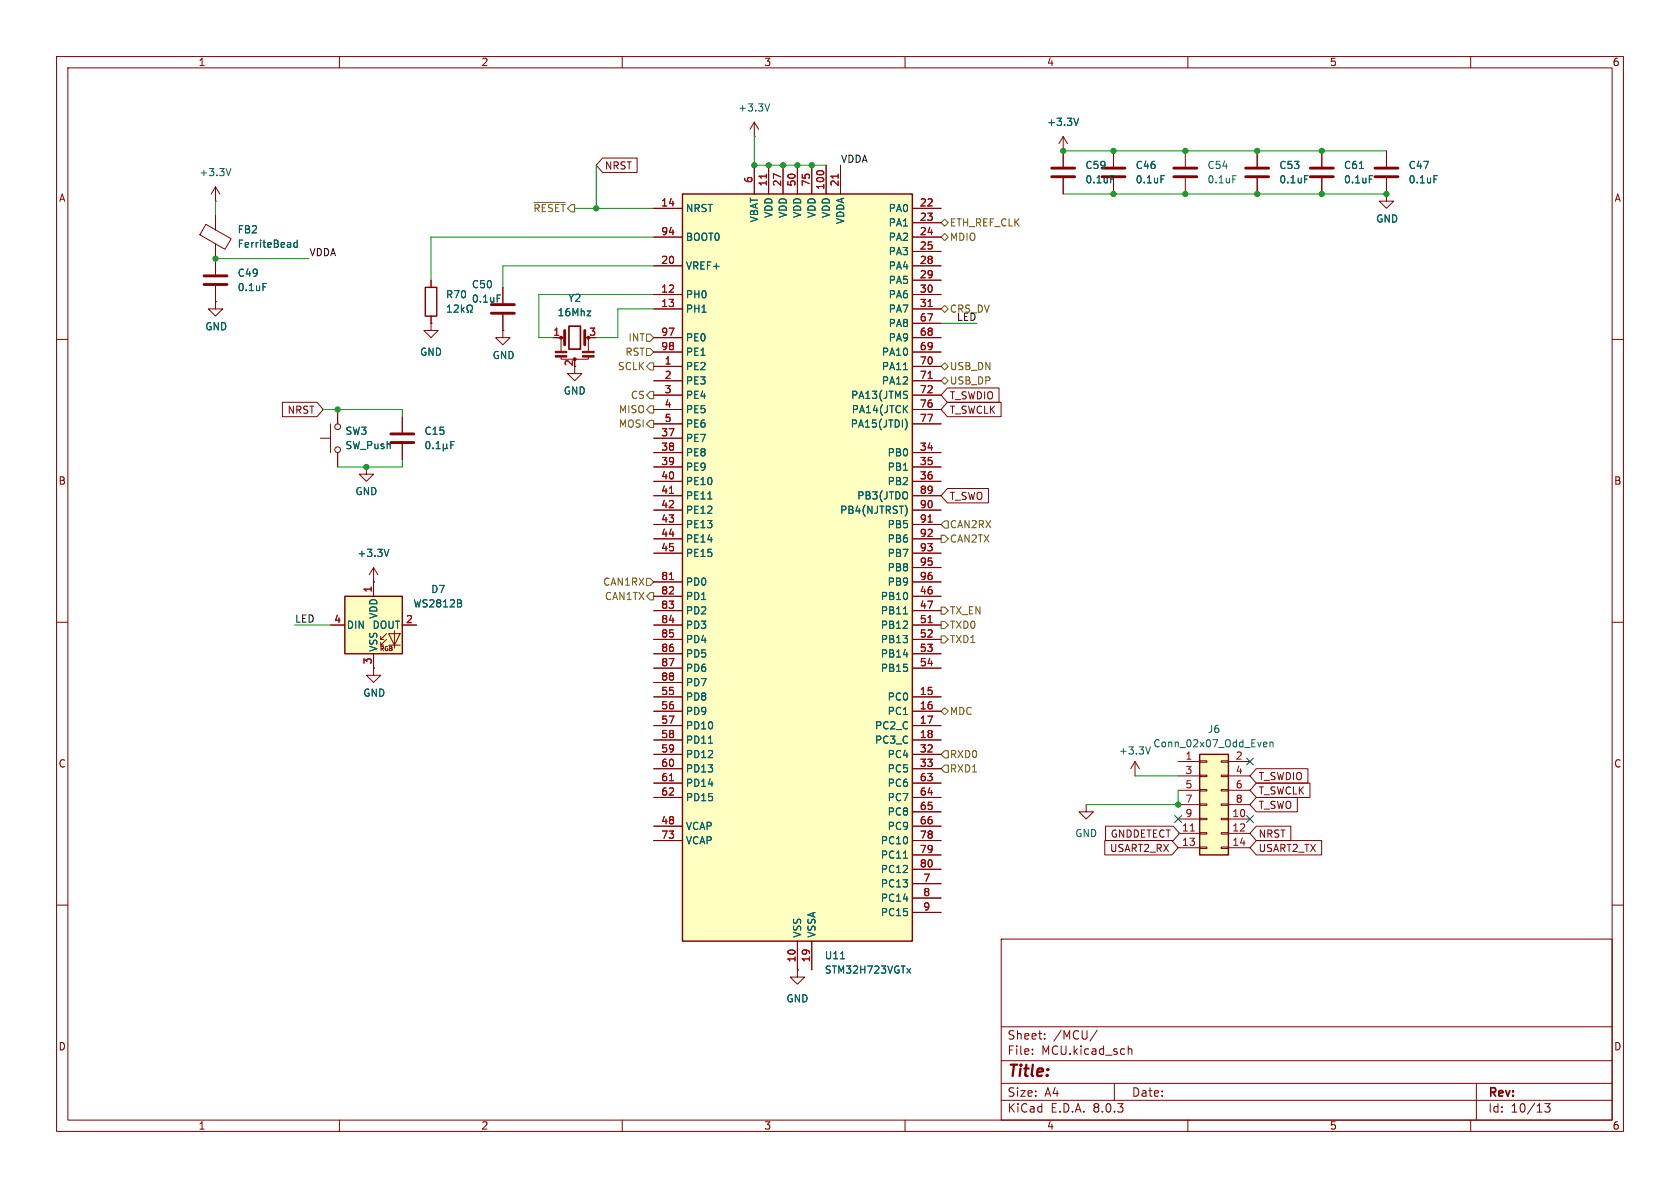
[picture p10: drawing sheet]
<svg xmlns="http://www.w3.org/2000/svg" width="297mm" height="210mm" viewBox="0 0 297 210" stroke-linecap="round" stroke-linejoin="round" font-family="sans-serif">
<g fill="none" stroke="#840000" stroke-width=".18">
<path d="M10 10h277v190h-277zM12 12h273v186h-273zM60 10v2M110 10v2M160 10v2M210 10v2M260 10v2M10 60h2M88.9 50.8v2.8M88.9 55.6v2.8M285 60h2M10 110h2"/>
<path d="M66 118.1v1.3h1.3l-1.3 1.3-1.2-1.3h1.2M66 118.1h.1M285 110h2M10 160h2M285 160h2M177 166h108v32h-108zM60 198v2M110 198v2M160 198v2M177 194.5h108M177 191.5h108M177 187.5h108"/>
<path d="M177 181.5h108M182.5 186.3v.1M182.5 185.5v.1M184.7 183.6v.1M184.7 182.8v.1M194 182.1l-1.3 2M197 191.5v3M199.5 184.9v1.5M199.5 185.5l.2-.1 .3 .1 .1 .9M210 198v2M260 198v2M261 191.5v6.5"/>
<path d="M273.1 195.1h.9l-.5 .6 .5 .1v.7l-.3 .1h-.4l-.2-.1"/>
</g>
<path d="M86.9 55.4h4M86.9 53.8h4" fill="none" stroke="#840000" stroke-width=".51"/>
<path d="M87.9 52.1h.6" fill="none" stroke="#006464" stroke-width=".18"/>
<path d="M61 105.4h10.1v10.2h-10.1z" fill="#ffffc2"/>
<g fill="none" stroke="#840000" stroke-width=".18">
<path d="M133.3 24.1h.1M133.3 21.6l-.7 1.3M133.3 21.6v2.5M133.3 21.6l.8 1.3M209.5 26.7v2.8M209.5 31.5v2.8M222.2 26.7v2.8M222.2 31.5v2.8M76.2 57.2v1.2h1.3l-1.3 1.3-1.3-1.3h1.3M76.2 57.2h.1M88.9 58.4v1.3h1.3l-1.3 1.3-1.3-1.3h1.3M88.9 58.4h.1"/>
<path d="M97.8 59.7h1.9M99.2 59.7v2.4M103.5 59.7h.6M104 59.7v2.5M71.1 73.7v2.8M71.1 78.5v2.8M99.2 63v.5h4.8v-.5M101.6 64.8v1.2h1.3l-1.3 1.3-1.3-1.3h1.3M64.8 82.6v1.2h1.2l-1.2 1.3-1.3-1.3h1.3M64.8 82.6h.1M58.4 110.5h2.6M66 102.9v2.5"/>
<path d="M66 115.6v2.5M67.3 114h.5M67.3 113h.5M68.3 113l-1 1v-.5M68.3 112l-1 1v-.5M68.7 112h2l-1 2zM68.7 114h2M69.7 111.5v3.1M71.1 110.5h2.6M141 171.5v1.2h1.2l-1.2 1.3-1.3-1.3h1.3M141 171.5h.1"/>
</g>
<path d="M61 105.4h10.1v10.2h-10.1z" fill="none" stroke="#840000" stroke-width=".25"/>
<g fill="none" stroke="#006464" stroke-width=".18">
<path d="M136.1 18.4l-.5 1.2M217.9 31.1h.7M230.6 31.1h.7M103.8 55h.6l-.6 .8h.6M75.4 78.2l.2-.2a.68 .68 0 0 1 .4 .7 .68 .68 0 0 1-.4 .6l-.2-.1-.1-.4zM76.6 79.2v.1M77.1 79.3h.7M77.1 78.4l.4-.4v1.3M78.4 79.1l.1 .2h.3l.2-.2M78.4 78.5v1.2M79 79.1l.2 .2M79 78.5v.6"/>
<path d="M79.7 78.7h.4M80.3 78h-.6v1.3M81.5 106.7l.1 .2-.1 .3M81.5 106.1v.4"/>
</g>
<path d="M207.5 31.2h4.1M207.5 29.7h4.1M220.2 31.2h4.1M220.2 29.7h4.1M99.8 58.4v2.6M103.4 58.4v2.6M69.1 78.2h4.1M69.1 76.7h4.1" fill="none" stroke="#840000" stroke-width=".51"/>
<g fill="#840000" stroke="#840000" stroke-width=".18">
<path d="M98.2 62.9h2v.2h-2z"/>
<path d="M98.2 62.1h2v.3h-2z"/>
<path d="M103 62.9h2v.2h-2z"/>
<path d="M103 62.1h2v.3h-2z"/>
<circle cx="99.2" cy="59.7" r=".25"/>
<circle cx="101.6" cy="63.5" r=".25"/>
</g>
<path d="M100.6 57.7h2v4h-2z" fill="none" stroke="#840000" stroke-width=".3"/>
<path d="M120.6 34.3h40.7v132.1h-40.7z" fill="#ffffc2"/>
<path d="M120.6 34.3h40.7v132.1h-40.7z" fill="none" stroke="#840000" stroke-width=".25"/>
<g fill="none" stroke="#840000" stroke-width=".18">
<path d="M36.4 39.6l4.5 2.6-1.1 1.9-4.5-2.6zM38.1 38.1v2.5M115.6 36.8h5M133.3 29.2v5.1M135.9 29.2v5.1M138.4 29.2v5.1M141 29.2v5.1M143.5 29.2v5.1M146 29.2v5.1M148.6 29.2v5.1M161.3 36.8h5.1M161.3 39.4h5.1"/>
<path d="M188 26.7h.1M188 24.1l-.8 1.3M188 24.1v5.4M188 31.5v2.8M188 24.1l.7 1.3M196.8 26.7v2.8M196.8 31.5v2.8M38.1 43.1v2.6M115.6 52.1h5M115.6 54.6h5M115.6 47h5M115.6 41.9h5"/>
<path d="M115.6 59.7h5M161.3 52.1h5.1M161.3 54.6h5.1M161.3 47h5.1M161.3 41.9h5.1M161.3 44.5h5.1M161.3 49.5h5.1M161.3 57.2h5.1M161.3 59.7h5.1M56.6 77.5h1.8M58.4 74.9v5.1M59.7 72.4v2.5"/>
<path d="M115.6 64.8h5M115.6 67.3h5M115.6 69.9h5M115.6 77.5h5M115.6 72.4h5M115.6 74.9h5M115.6 62.2h5M161.3 64.8h5.1M161.3 67.3h5.1M161.3 69.9h5.1M161.3 72.4h5.1M161.3 74.9h5.1"/>
<path d="M161.3 62.2h5.1M59.7 80v2.6M115.6 80h5M115.6 82.6h5M115.6 85.1h5M115.6 87.6h5M115.6 90.2h5M115.6 92.7h5M115.6 95.3h5M115.6 97.8h5M161.3 80h5.1M161.3 82.6h5.1"/>
<path d="M161.3 85.1h5.1M161.3 87.6h5.1M161.3 90.2h5.1M161.3 92.7h5.1M161.3 95.3h5.1M161.3 97.8h5.1M115.6 105.4h5M115.6 108h5M115.6 110.5h5M115.6 113h5M115.6 115.6h5M115.6 118.1h5"/>
<path d="M115.6 102.9h5M161.3 105.4h5.1M161.3 108h5.1M161.3 110.5h5.1M161.3 113h5.1M161.3 115.6h5.1M161.3 118.1h5.1M161.3 102.9h5.1M161.3 100.3h5.1M115.6 123.2h5M115.6 125.7h5M115.6 128.3h5"/>
<path d="M115.6 130.8h5M115.6 133.4h5M115.6 135.9h5M115.6 138.4h5M115.6 120.7h5M161.3 123.2h5.1M161.3 125.7h5.1M161.3 128.3h5.1M161.3 130.8h5.1M161.3 133.4h5.1M161.3 135.9h5.1M161.3 138.4h5.1"/>
<path d="M200.7 137.2h.1M200.7 134.6l-.8 1.3M200.7 134.6v2.6M200.7 134.6l.7 1.3M115.6 146.1h5M115.6 141h5M115.6 148.6h5M161.3 146.1h5.1M161.3 141h5.1M161.3 143.5h5.1M161.3 156.2h5.1M161.3 148.6h5.1"/>
<path d="M161.3 151.1h5.1M161.3 158.8h5.1M161.3 153.7h5.1M141 166.4v5.1M143.5 166.4v5.1M161.3 161.3h5.1"/>
<circle cx="59.7" cy="75.4" r=".51"/>
<circle cx="59.7" cy="79.5" r=".51"/>
</g>
<path d="M135.5 30.8v.7M148.2 30.8v.7M164.1 54.2h.7M164.1 66.9h.7M118.4 87.2h.7M164.1 92.3h.7M118.4 102.5h.7M164.1 110.1h.7M118.4 138h.7" fill="none" stroke="#a90000" stroke-width=".18"/>
<g fill="none" stroke="#006464" stroke-width=".18">
<path d="M190.7 20.9l-.4 1.3M196.4 31.1h.6M205.2 31.1h.7M52.5 42.4v1.3M52.5 42.9h-.3l-.3 .2 .2 .5h.4M159.7 65.3h.7M159.9 72.2l.5 .8M160.1 74.1a1.47 1.47 0 0 1-.1 1.9M160.3 69.2h.1M160.4 69.9v.4M160.4 71.7l-.7 .7M125.1 88.2h.8"/>
<path d="M160.2 89.5l.2 .6-.2 .9M159.7 108.5h.7M125.2 131.4h.8M203.4 132l-.4 1.3M159.7 151.7h.7M148.6 169.5h.7M160.3 171.2l.7 .8M161 171.2l-.7 .8"/>
</g>
<path d="M185.9 31.2h4.1M185.9 29.7h4.1M194.8 31.2h4.1M194.8 29.7h4.1" fill="none" stroke="#840000" stroke-width=".51"/>
<path d="M212.1 133.4h5.1v17.7h-5.1z" fill="#ffffc2"/>
<g fill="none" stroke="#840000" stroke-width=".18">
<path d="M38.1 35.6h.1M38.1 33l-.8 1.3M38.1 33v2.6M38.1 38.1v2.5M38.1 33l.8 1.3M106.5 27.9h6.1v2.6h-6.1l-1.1-1.3zM115.6 36.8h5M133.3 29.2v5.1M135.9 29.2v5.1M138.4 29.2v5.1M141 29.2v5.1M143.5 29.2v5.1"/>
<path d="M146 29.2v5.1M148.6 29.2v5.1M161.3 36.8h5.1M161.3 39.4h5.1M188 26.7h.1M188 26.7v2.8M188 31.5v2.8M196.8 26.7v2.8M196.8 31.5v2.8M222.2 26.7v2.8M222.2 31.5v2.8M233.7 26.7v2.8"/>
<path d="M233.7 31.5v2.8M245.1 34.3v1.3h1.3l-1.3 1.2-1.3-1.2h1.3M245.1 34.3h.1M245.1 26.7v2.8M245.1 31.5v2.8M38.1 53.3v1.3h1.3l-1.3 1.3-1.3-1.3h1.3M38.1 53.3h.1M38.1 43.2v5.3M38.1 50.5v2.8M76.2 57.2h.1M76.2 49.5v1.3M76.2 55.9v1.3"/>
<path d="M88.9 58.4h.1M88.9 50.8v2.8M88.9 55.6v2.8M97.8 59.7h1.3M115.6 59.7h5M115.6 52.1h5M115.6 54.6h5M115.6 47h5M115.6 41.9h5M161.3 59.7h5.1M161.3 52.1h5.1M161.3 54.6h5.1"/>
<path d="M161.3 47h5.1M161.3 41.9h5.1M161.3 44.5h5.1M161.3 49.5h5.1M161.3 57.2h5.1M49.9 71.1h6.1l1.1 1.3-1.1 1.3h-6.1zM59.7 72.4v2.5M71.1 73.7v2.8M71.1 78.5v2.8M115.6 64.8h5M115.6 67.3h5M115.6 69.9h5"/>
<path d="M115.6 77.5h5M115.6 72.4h5M115.6 74.9h5M115.6 62.2h5M161.3 64.8h5.1M161.3 67.3h5.1M161.3 69.9h5.1M161.3 72.4h5.1M161.3 74.9h5.1M161.3 62.2h5.1M167.5 68.6h9.1v2.5h-9.1l-1.1-1.2zM167.5 71.1h9.5v2.6h-9.5l-1.1-1.3z"/>
<path d="M59.7 80v2.6M64.8 82.6h.1M115.6 80h5M115.6 82.6h5M115.6 85.1h5M115.6 87.6h5M115.6 90.2h5M115.6 92.7h5M115.6 95.3h5M115.6 97.8h5M161.3 80h5.1M161.3 82.6h5.1"/>
<path d="M161.3 85.1h5.1M161.3 87.6h5.1M161.3 90.2h5.1M161.3 92.7h5.1M161.3 95.3h5.1M161.3 97.8h5.1M167.5 86.4h7.2v2.5h-7.2l-1.1-1.3zM58.4 110.5h2.6M66 102.9h.1M66 118.1h.1M66 100.3l-.7 1.3M66 100.3v5.1"/>
<path d="M66 115.6v2.5M66 100.3l.8 1.3M71.1 110.5h2.6M115.6 105.4h5M115.6 108h5M115.6 110.5h5M115.6 113h5M115.6 115.6h5M115.6 118.1h5M115.6 102.9h5M161.3 105.4h5.1M161.3 108h5.1"/>
<path d="M161.3 110.5h5.1M161.3 113h5.1M161.3 115.6h5.1M161.3 118.1h5.1M161.3 102.9h5.1M161.3 100.3h5.1M115.6 123.2h5M115.6 125.7h5M115.6 128.3h5M115.6 130.8h5M115.6 133.4h5M115.6 135.9h5"/>
<path d="M115.6 138.4h5M115.6 120.7h5M161.3 123.2h5.1M161.3 125.7h5.1M161.3 128.3h5.1M161.3 130.8h5.1M161.3 133.4h5.1M161.3 135.9h5.1M161.3 138.4h5.1M208.3 134.6h3.8M208.3 137.2h3.8M208.3 139.7h3.8"/>
<path d="M212.1 139.6h1.3v.2h-1.3zM212.1 137h1.3v.3h-1.3zM212.1 134.5h1.3v.2h-1.3zM215.9 139.6h1.3v.2h-1.3zM215.9 137h1.3v.3h-1.3zM215.9 134.5h1.3v.2h-1.3zM217.2 134.6h3.8M217.2 137.2h3.8M217.2 139.7h3.8M222.1 138.4h9.5v2.6h-9.5l-1.1-1.3zM222.1 135.9h9.1v2.5h-9.1l-1.1-1.2zM115.6 146.1h5"/>
<path d="M115.6 141h5M115.6 148.6h5M161.3 146.1h5.1M161.3 141h5.1M161.3 143.5h5.1M161.3 156.2h5.1M161.3 148.6h5.1M161.3 151.1h5.1M161.3 158.8h5.1M161.3 153.7h5.1M192 142.2v1.3h1.3l-1.3 1.3-1.2-1.3h1.2M192 142.2h.1"/>
<path d="M195.3 148.6h11.9l1.1 1.3-1.1 1.2h-11.9zM195.4 146h12l1.1 1.3-1.1 1.3h-12zM208.3 144.8h3.8M208.3 147.3h3.8M208.3 149.9h3.8M208.3 142.2h3.8M212.1 149.7h1.3v.3h-1.3zM212.1 147.2h1.3v.2h-1.3zM212.1 144.7h1.3v.2h-1.3zM212.1 142.1h1.3v.3h-1.3zM215.9 149.7h1.3v.3h-1.3zM215.9 147.2h1.3v.2h-1.3z"/>
<path d="M215.9 144.7h1.3v.2h-1.3zM215.9 142.1h1.3v.3h-1.3zM217.2 144.8h3.8M217.2 147.3h3.8M217.2 149.9h3.8M217.2 142.2h3.8M222.1 146h6.1v2.6h-6.1l-1.1-1.3zM222.1 148.6h11.5v2.5h-11.5l-1.1-1.2zM222.1 141h7.3v2.5h-7.3l-1.1-1.3zM141 171.5h.1M141 166.4v5.1M143.5 166.4v5.1"/>
<path d="M161.3 161.3h5.1"/>
</g>
<path d="M75.2 50.8h2v5.1h-2zM212.1 133.4h5.1v17.7h-5.1z" fill="none" stroke="#840000" stroke-width=".25"/>
<path d="M135.5 30.8v.7M148.2 30.8v.7M164.1 54.2h.7M164.1 66.9h.7M118.4 87.2h.7M164.1 92.3h.7M118.4 102.5h.7M164.1 110.1h.7M118.4 138h.7M210.4 146.9h.8" fill="none" stroke="#a90000" stroke-width=".18"/>
<g fill="none" stroke="#006464" stroke-width=".18">
<path d="M40.8 29.8l-.4 1.3M190.7 20.9l-.4 1.3M196.4 31.1h.6M205.2 31.1h.7M230.6 31.1h.7M240.3 29.8h.7M242.1 31.1h.6M253.5 31.1h.6M46.5 50.1h.6M52.5 42.4v1.3M52.5 42.9h-.3l-.3 .2 .2 .5h.4M79.1 55.2h.7"/>
<path d="M79.1 54.3l.4-.4v1.3M80.3 54l.5-.1 .2 .4-.8 .9h.8M81.6 53.9v1.3M81.7 54.7l.4 .5M82.1 54.3l-.5 .5M82.9 53.9l-.2 .1a.58 .58 0 0 0 .1 .9v.3h-.3M83.5 54.3l-.1 .5-.2 .1v.3h.3M87.9 52.1h.6M103.8 55h.6l-.6 .8h.6M75.4 78.2l.2-.2a.68 .68 0 0 1 .4 .7 .68 .68 0 0 1-.4 .6l-.2-.1-.1-.4zM76.6 79.2v.1M77.1 79.3h.7"/>
<path d="M77.1 78.4l.4-.4v1.3M78.4 79.1l.1 .2h.3l.2-.2M78.4 78.5v1.2M79 79.1l.2 .2M79 78.5v.6M79.7 78.7h.4M80.3 78h-.6v1.3M159.7 65.3h.7M159.9 72.2l.5 .8M160.1 74.1a1.47 1.47 0 0 1-.1 1.9M160.3 69.2h.1M160.4 69.9v.4"/>
<path d="M160.4 71.7l-.7 .7M68.8 97.1l-.5 1.3M125.1 88.2h.8M160.2 89.5l.2 .6-.2 .9M81.5 106.7l.1 .2-.1 .3M81.5 106.1v.4M159.7 108.5h.7M125.2 131.4h.8M223.5 131.2h.4l.1 .3-.6 .1M223.9 132h-.4M224.5 131.3l.2-.1h.3l.1 .8M224.5 131.2v.8"/>
<path d="M159.7 151.7h.7M148.6 169.5h.7M160.3 171.2l.7 .8M161 171.2l-.7 .8"/>
</g>
<path d="M231.6 31.2h4.1M231.6 29.7h4.1M243.1 31.2h4M243.1 29.7h4M36.1 50.3h4M36.1 48.8h4" fill="none" stroke="#840000" stroke-width=".51"/>
<g fill="none" stroke="#725600" stroke-width=".18">
<path d="M94.4 35.8h5.5M166.4 39.4l.6-.7 .6 .7-.6 .6zM114.3 59.1h.6l.7 .6-.7 .6h-.6zM166.4 41.9l.6-.6 .6 .6-.6 .6zM166.4 54.6l.6-.6 .6 .6-.6 .6zM114.3 61.6h.6l.7 .6-.7 .7h-.6zM114.9 69.2h.7v1.3h-.7l-.6-.6zM114.9 71.8h.7v1.2h-.7l-.6-.6zM114.9 74.3h.7v1.3h-.7l-.6-.7zM114.9 64.1h.7v1.3h-.7l-.6-.6zM166.4 67.3l.6-.6 .6 .6-.6 .6zM166.4 64.8l.6-.7 .6 .7-.6 .6z"/>
<path d="M166.4 94.6h.6l.6 .7-.6 .6h-.6zM166.4 92.7l.6-.6h.6v1.2h-.6zM114.3 102.2h.6l.7 .7-.7 .6h-.6zM114.9 104.8h.7v1.2h-.7l-.6-.6zM166.4 107.3h.6l.6 .7-.6 .6h-.6zM166.4 109.9h.6l.6 .6-.6 .6h-.6zM166.4 112.4h.6l.6 .6-.6 .7h-.6zM166.4 125.7l.6-.6 .6 .6-.6 .7zM166.4 133.4l.6-.7h.6v1.3h-.6zM166.4 135.9l.6-.6h.6v1.2h-.6z"/>
</g>
<g fill="none" stroke="#009600" stroke-width=".18">
<path d="M38.1 35.6v2.5M101.6 36.8h14M105.4 29.2v7.6M133.3 24.1v5.1h12.7M188 34.3h57.1M188 26.7h57.1M38.1 45.7h16.5M115.6 41.9h-39.4v7.6M115.6 47h-26.7v3.8M115.6 52.1h-20.4v7.6h2.6M115.6 54.6h-6.4v5.1h-3.8M166.4 57.2h6.3"/>
<path d="M57.1 72.4h14v1.3M71.1 81.3v1.3h-11.4M52.1 110.5h6.3M200.7 137.2h7.6M208.3 139.7v2.5h-16.3M208.3 147.3h.2"/>
</g>
<path d="M220.4 134l1.2 1.2M221.6 134l-1.2 1.2M207.7 144.2l1.2 1.2M208.9 144.2l-1.2 1.2M220.4 144.2l1.2 1.2M221.6 144.2l-1.2 1.2" fill="none" stroke="#000084" stroke-width=".18"/>
<g fill="#009600" stroke="#009600" stroke-width=".18">
<circle cx="209.5" cy="26.7" r=".46"/>
<circle cx="135.9" cy="29.2" r=".46"/>
<circle cx="138.4" cy="29.2" r=".46"/>
<circle cx="133.3" cy="29.2" r=".46"/>
<circle cx="141" cy="29.2" r=".46"/>
<circle cx="143.5" cy="29.2" r=".46"/>
<circle cx="196.8" cy="26.7" r=".46"/>
<circle cx="196.8" cy="34.3" r=".46"/>
<circle cx="188" cy="26.7" r=".46"/>
<circle cx="105.4" cy="36.8" r=".46"/>
<circle cx="233.7" cy="26.7" r=".46"/>
<circle cx="222.2" cy="34.3" r=".46"/>
<circle cx="222.2" cy="26.7" r=".46"/>
<circle cx="209.5" cy="34.3" r=".46"/>
<circle cx="208.3" cy="142.2" r=".46"/>
<circle cx="233.7" cy="34.3" r=".46"/>
<circle cx="245.1" cy="34.3" r=".46"/>
<circle cx="59.7" cy="72.4" r=".46"/>
<circle cx="64.8" cy="82.6" r=".46"/>
<circle cx="38.1" cy="45.7" r=".46"/>
</g>
<text font-size="2.8" fill="#840000" x="178" y="190.9">Title:</text>
<g font-size="2.1" fill="#840000">
<text x="178" y="184">Sheet:</text>
<text x="186.2" y="184">/MCU/</text>
<text x="178" y="186.7">File:</text>
<text x="184.1" y="186.7">MCU.kicad_sch</text>
<text x="178" y="196.9">KiCad</text>
<text x="178" y="194.1">Size:</text>
<text x="184.7" y="194.1">A4</text>
<text x="185.7" y="196.9">E.D.A.</text>
<text x="193.3" y="196.9">8.0.3</text>
<text x="200" y="194.1">Date:</text>
<text x="263" y="194.3">Rev:</text>
<text x="263" y="196.9">Id:</text>
<text x="267.1" y="196.9">10/13</text>
</g>
<g font-size="1.8" fill="#840000">
<text x="35" y="11.9">1</text>
<text x="85" y="11.9">2</text>
<text x="135" y="11.9">3</text>
<text x="185" y="11.9">4</text>
<text x="235" y="11.9">5</text>
<text x="285" y="11.9">6</text>
<text x="10.3" y="35.9">A</text>
<text x="106.8" y="30.2">NRST</text>
<text x="285.3" y="35.9">A</text>
<text x="167.8" y="70.8">T_SWDIO</text>
<text x="50.7" y="73.3">NRST</text>
<text x="167.8" y="73.3">T_SWCLK</text>
<text x="10.3" y="85.9">B</text>
<text x="167.8" y="88.6">T_SWO</text>
<text x="285.3" y="85.9">B</text>
<text x="10.3" y="135.9">C</text>
<text x="285.3" y="135.9">C</text>
<text x="222.4" y="140.7">T_SWCLK</text>
<text x="222.4" y="143.2">T_SWO</text>
<text x="222.4" y="138.1">T_SWDIO</text>
<text x="196.3" y="148.3">GNDDETECT</text>
<text x="222.4" y="148.3">NRST</text>
<text x="196.1" y="150.8">USART2_RX</text>
<text x="222.4" y="150.8">USART2_TX</text>
<text x="10.3" y="185.9">D</text>
<text x="285.3" y="185.9">D</text>
<text x="35" y="199.9">1</text>
<text x="85" y="199.9">2</text>
<text x="135" y="199.9">3</text>
<text x="185" y="199.9">4</text>
<text x="235" y="199.9">5</text>
<text x="285" y="199.9">6</text>
</g>
<g font-size="1.8" fill="#006464">
<text x="130.4" y="19.9">+3.3V</text>
<text x="185" y="22.5">+3.3V</text>
<text x="35.2" y="31.3">+3.3V</text>
<text x="191.8" y="30.1">C59</text>
<text x="191.8" y="32.6">0.1uF</text>
<text x="200.7" y="30.1">C46</text>
<text x="200.7" y="32.6">0.1uF</text>
<text x="213.4" y="30.1">C54</text>
<text x="213.4" y="32.6">0.1uF</text>
<text x="226.1" y="30.1">C53</text>
<text x="226.1" y="32.6">0.1uF</text>
<text x="237.5" y="30.1">C61</text>
<text x="237.5" y="32.6">0.1uF</text>
<text x="248.9" y="30.1">C47</text>
<text x="248.9" y="32.6">0.1uF</text>
<text x="41.9" y="41.5">FB2</text>
<text x="121.2" y="37.7">NRST</text>
<text x="134.2" y="39.4" transform="rotate(-90 134.2 39.4)">VBAT</text>
<text x="136.8" y="38.6" transform="rotate(-90 136.8 38.6)">VDD</text>
<text x="139.3" y="38.6" transform="rotate(-90 139.3 38.6)">VDD</text>
<text x="141.8" y="38.6" transform="rotate(-90 141.8 38.6)">VDD</text>
<text x="144.4" y="38.6" transform="rotate(-90 144.4 38.6)">VDD</text>
<text x="146.9" y="38.6" transform="rotate(-90 146.9 38.6)">VDD</text>
<text x="149.5" y="39.7" transform="rotate(-90 149.5 39.7)">VDDA</text>
<text x="157" y="37.7">PA0</text>
<text x="157" y="40.2">PA1</text>
<text x="243.2" y="39.5">GND</text>
<text x="41.9" y="44">FerriteBead</text>
<text x="121.2" y="47.9">VREF+</text>
<text x="121.2" y="42.8">BOOT0</text>
<text x="157" y="42.8">PA2</text>
<text x="157" y="45.3">PA3</text>
<text x="157" y="47.9">PA4</text>
<text x="41.9" y="49.1">C49</text>
<text x="41.9" y="51.7">0.1uF</text>
<text x="78.7" y="52.9">R70</text>
<text x="83.3" y="51.2">C50</text>
<text x="83.3" y="53.7">0.1uF</text>
<text x="100.3" y="53.6">Y2</text>
<text x="121.2" y="52.9">PH0</text>
<text x="157" y="50.4">PA5</text>
<text x="157" y="52.9">PA6</text>
<text x="36.2" y="58.6">GND</text>
<text x="98.5" y="56.1">16Mhz</text>
<text x="121.2" y="55.5">PH1</text>
<text x="157" y="55.5">PA7</text>
<text x="157" y="58">PA8</text>
<text x="74.2" y="63.1">GND</text>
<text x="87" y="63.7">GND</text>
<text x="121.2" y="65.6">PE2</text>
<text x="121.2" y="60.6">PE0</text>
<text x="121.2" y="63.1">PE1</text>
<text x="155.8" y="63.1">PA10</text>
<text x="155.8" y="65.6">PA11</text>
<text x="157" y="60.6">PA9</text>
<text x="99.6" y="70">GND</text>
<text x="121.2" y="68.2">PE3</text>
<text x="121.2" y="70.7">PE4</text>
<text x="150.4" y="70.7">PA13(JTMS</text>
<text x="155.8" y="68.2">PA12</text>
<text x="61" y="77.1">SW3</text>
<text x="74.9" y="77.1">C15</text>
<text x="121.2" y="73.3">PE5</text>
<text x="121.2" y="75.8">PE6</text>
<text x="150.3" y="75.8">PA15(JTDI)</text>
<text x="150.5" y="73.3">PA14(JTCK</text>
<text x="61" y="79.6">SW_Push</text>
<text x="121.2" y="78.3">PE7</text>
<text x="121.2" y="80.9">PE8</text>
<text x="121.2" y="83.4">PE9</text>
<text x="156.8" y="80.9">PB0</text>
<text x="156.8" y="83.4">PB1</text>
<text x="62.7" y="87.7">GND</text>
<text x="121.2" y="86">PE10</text>
<text x="121.2" y="88.5">PE11</text>
<text x="151.4" y="88.5">PB3(JTDO</text>
<text x="156.8" y="86">PB2</text>
<text x="121.2" y="91">PE12</text>
<text x="121.2" y="93.6">PE13</text>
<text x="148.4" y="91">PB4(NJTRST)</text>
<text x="156.8" y="93.6">PB5</text>
<text x="63.1" y="98.7">+3.3V</text>
<text x="121.2" y="96.1">PE14</text>
<text x="121.2" y="98.7">PE15</text>
<text x="156.8" y="96.1">PB6</text>
<text x="156.8" y="98.7">PB7</text>
<text x="156.8" y="101.2">PB8</text>
<text x="73" y="107.6">WS2812B</text>
<text x="76.1" y="105">D7</text>
<text x="121.2" y="103.7">PD0</text>
<text x="121.2" y="106.3">PD1</text>
<text x="155.6" y="106.3">PB10</text>
<text x="156.8" y="103.7">PB9</text>
<text x="61.2" y="111.4">DIN</text>
<text x="65.8" y="111.4">DOUT</text>
<text x="66.9" y="109.5" transform="rotate(-90 66.9 109.5)">VDD</text>
<text x="121.2" y="108.8">PD2</text>
<text x="121.2" y="111.4">PD3</text>
<text x="121.2" y="113.9">PD4</text>
<text x="155.6" y="108.8">PB11</text>
<text x="155.6" y="111.4">PB12</text>
<text x="155.6" y="113.9">PB13</text>
<text x="66.9" y="115.3" transform="rotate(-90 66.9 115.3)">VSS</text>
<text x="121.2" y="116.4">PD5</text>
<text x="121.2" y="119">PD6</text>
<text x="155.6" y="116.4">PB14</text>
<text x="155.6" y="119">PB15</text>
<text x="64.1" y="123.4">GND</text>
<text x="121.2" y="124.1">PD8</text>
<text x="121.2" y="121.5">PD7</text>
<text x="156.8" y="124.1">PC0</text>
<text x="121.2" y="126.6">PD9</text>
<text x="121.2" y="129.1">PD10</text>
<text x="121.2" y="131.7">PD11</text>
<text x="154.6" y="129.1">PC2_C</text>
<text x="154.6" y="131.7">PC3_C</text>
<text x="156.8" y="126.6">PC1</text>
<text x="213.4" y="129.8">J6</text>
<text x="121.2" y="134.2">PD12</text>
<text x="121.2" y="136.8">PD13</text>
<text x="156.8" y="134.2">PC4</text>
<text x="156.8" y="136.8">PC5</text>
<text x="197.7" y="133.6">+3.3V</text>
<text x="203.8" y="132.3">Conn_02x07_Odd_Even</text>
<text x="121.2" y="139.3">PD14</text>
<text x="121.2" y="141.8">PD15</text>
<text x="156.8" y="139.3">PC6</text>
<text x="156.8" y="141.8">PC7</text>
<text x="121.2" y="146.9">VCAP</text>
<text x="121.2" y="149.5">VCAP</text>
<text x="155.6" y="149.5">PC10</text>
<text x="156.8" y="144.4">PC8</text>
<text x="156.8" y="146.9">PC9</text>
<text x="190" y="148.2">GND</text>
<text x="155.6" y="152">PC11</text>
<text x="155.6" y="154.5">PC12</text>
<text x="155.6" y="157.1">PC13</text>
<text x="155.6" y="159.6">PC14</text>
<text x="141.8" y="165.9" transform="rotate(-90 141.8 165.9)">VSS</text>
<text x="144.4" y="165.9" transform="rotate(-90 144.4 165.9)">VSSA</text>
<text x="155.6" y="162.2">PC15</text>
<text x="145.7" y="169.8">U11</text>
<text x="145.7" y="172.3">STM32H723VGTx</text>
<text x="138.9" y="177.4">GND</text>
</g>
<g font-size="1.8" fill="#0f0f0f">
<text x="148.6" y="28.9">VDDA</text>
<text x="54.6" y="45.4">VDDA</text>
<text x="169.1" y="56.8">LED</text>
<text x="52.1" y="110.1">LED</text>
</g>
<g font-size="1.8" fill="#a90000">
<text x="133.1" y="32.5" transform="rotate(-90 133.1 32.5)">6</text>
<text x="135.6" y="33.1" transform="rotate(-90 135.6 33.1)">11</text>
<text x="138.2" y="33.1" transform="rotate(-90 138.2 33.1)">27</text>
<text x="140.7" y="33.1" transform="rotate(-90 140.7 33.1)">50</text>
<text x="143.3" y="33.1" transform="rotate(-90 143.3 33.1)">75</text>
<text x="145.8" y="33.7" transform="rotate(-90 145.8 33.7)">100</text>
<text x="148.3" y="33.1" transform="rotate(-90 148.3 33.1)">21</text>
<text x="116.8" y="36.6">14</text>
<text x="116.8" y="41.7">94</text>
<text x="162.5" y="36.6">22</text>
<text x="162.5" y="39.1">23</text>
<text x="162.5" y="41.7">24</text>
<text x="116.8" y="46.7">20</text>
<text x="162.5" y="44.2">25</text>
<text x="162.5" y="46.7">28</text>
<text x="116.8" y="51.8">12</text>
<text x="162.5" y="49.3">29</text>
<text x="162.5" y="51.8">30</text>
<text x="97.7" y="59.4">1</text>
<text x="104.1" y="59.4">3</text>
<text x="116.8" y="54.4">13</text>
<text x="116.8" y="59.4">97</text>
<text x="162.5" y="54.4">31</text>
<text x="162.5" y="56.9">67</text>
<text x="162.5" y="59.4">68</text>
<text x="101.3" y="64.8" transform="rotate(-90 101.3 64.8)">2</text>
<text x="116.8" y="62">98</text>
<text x="117.4" y="64.5">1</text>
<text x="162.5" y="62">69</text>
<text x="162.5" y="64.5">70</text>
<text x="117.4" y="67.1">2</text>
<text x="117.4" y="69.6">3</text>
<text x="162.5" y="67.1">71</text>
<text x="162.5" y="69.6">72</text>
<text x="116.8" y="77.2">37</text>
<text x="117.4" y="72.1">4</text>
<text x="117.4" y="74.7">5</text>
<text x="162.5" y="72.1">76</text>
<text x="162.5" y="74.7">77</text>
<text x="116.8" y="79.8">38</text>
<text x="116.8" y="82.3">39</text>
<text x="162.5" y="79.8">34</text>
<text x="162.5" y="82.3">35</text>
<text x="116.8" y="84.8">40</text>
<text x="116.8" y="87.4">41</text>
<text x="116.8" y="89.9">42</text>
<text x="162.5" y="84.8">36</text>
<text x="162.5" y="87.4">89</text>
<text x="162.5" y="89.9">90</text>
<text x="116.8" y="92.5">43</text>
<text x="116.8" y="95">44</text>
<text x="162.5" y="92.5">91</text>
<text x="162.5" y="95">92</text>
<text x="116.8" y="97.5">45</text>
<text x="162.5" y="97.5">93</text>
<text x="162.5" y="100.1">95</text>
<text x="65.8" y="104.8" transform="rotate(-90 65.8 104.8)">1</text>
<text x="116.8" y="102.6">81</text>
<text x="116.8" y="105.2">82</text>
<text x="116.8" y="107.7">83</text>
<text x="162.5" y="105.2">46</text>
<text x="162.5" y="107.7">47</text>
<text x="162.5" y="102.6">96</text>
<text x="59" y="110.2">4</text>
<text x="71.7" y="110.2">2</text>
<text x="116.8" y="110.2">84</text>
<text x="116.8" y="112.8">85</text>
<text x="162.5" y="110.2">51</text>
<text x="162.5" y="112.8">52</text>
<text x="65.8" y="117.5" transform="rotate(-90 65.8 117.5)">3</text>
<text x="116.8" y="115.3">86</text>
<text x="116.8" y="117.9">87</text>
<text x="162.5" y="115.3">53</text>
<text x="162.5" y="117.9">54</text>
<text x="116.8" y="122.9">55</text>
<text x="116.8" y="125.5">56</text>
<text x="116.8" y="120.4">88</text>
<text x="162.5" y="122.9">15</text>
<text x="162.5" y="125.5">16</text>
<text x="116.8" y="128">57</text>
<text x="116.8" y="130.6">58</text>
<text x="162.5" y="128">17</text>
<text x="162.5" y="130.6">18</text>
<text x="116.8" y="133.1">59</text>
<text x="116.8" y="135.6">60</text>
<text x="162.5" y="133.1">32</text>
<text x="162.5" y="135.6">33</text>
<text x="209.5" y="134.4">1</text>
<text x="209.5" y="136.9">3</text>
<text x="218.4" y="134.4">2</text>
<text x="218.4" y="136.9">4</text>
<text x="116.8" y="138.2">61</text>
<text x="116.8" y="140.7">62</text>
<text x="162.5" y="138.2">63</text>
<text x="162.5" y="140.7">64</text>
<text x="162.5" y="143.3">65</text>
<text x="209.5" y="139.4">5</text>
<text x="209.5" y="142">7</text>
<text x="218.4" y="139.4">6</text>
<text x="218.4" y="142">8</text>
<text x="116.8" y="145.8">48</text>
<text x="116.8" y="148.3">73</text>
<text x="162.5" y="145.8">66</text>
<text x="162.5" y="148.3">78</text>
<text x="208.9" y="147.1">11</text>
<text x="208.9" y="149.6">13</text>
<text x="209.5" y="144.5">9</text>
<text x="217.8" y="144.5">10</text>
<text x="217.8" y="147.1">12</text>
<text x="217.8" y="149.6">14</text>
<text x="162.5" y="150.9">79</text>
<text x="162.5" y="153.4">80</text>
<text x="163.1" y="156">7</text>
<text x="163.1" y="158.5">8</text>
<text x="163.1" y="161">9</text>
<text x="140.7" y="170.2" transform="rotate(-90 140.7 170.2)">10</text>
<text x="143.3" y="170.2" transform="rotate(-90 143.3 170.2)">19</text>
</g>
<g font-size="1.8" fill="#725600">
<text x="94.2" y="37.7">~{RESET}</text>
<text x="167.8" y="40.2">ETH_REF_CLK</text>
<text x="167.8" y="42.8">MDIO</text>
<text x="167.8" y="55.5">CRS_DV</text>
<text x="109.1" y="65.6">SCLK</text>
<text x="110.5" y="63.1">RST</text>
<text x="111" y="60.6">INT</text>
<text x="167.8" y="65.6">USB_DN</text>
<text x="111.4" y="70.7">CS</text>
<text x="167.8" y="68.2">USB_DP</text>
<text x="109.3" y="73.3">MISO</text>
<text x="109.3" y="75.8">MOSI</text>
<text x="167.8" y="93.6">CAN2RX</text>
<text x="167.8" y="96.1">CAN2TX</text>
<text x="106.5" y="103.7">CAN1RX</text>
<text x="106.8" y="106.3">CAN1TX</text>
<text x="167.8" y="108.8">TX_EN</text>
<text x="167.8" y="111.4">TXD0</text>
<text x="167.8" y="113.9">TXD1</text>
<text x="167.8" y="126.6">MDC</text>
<text x="167.8" y="134.2">RXD0</text>
<text x="167.8" y="136.8">RXD1</text>
</g>
<text font-size="1.1" fill="#840000" x="67" y="115.3">RGB</text>
</svg>
